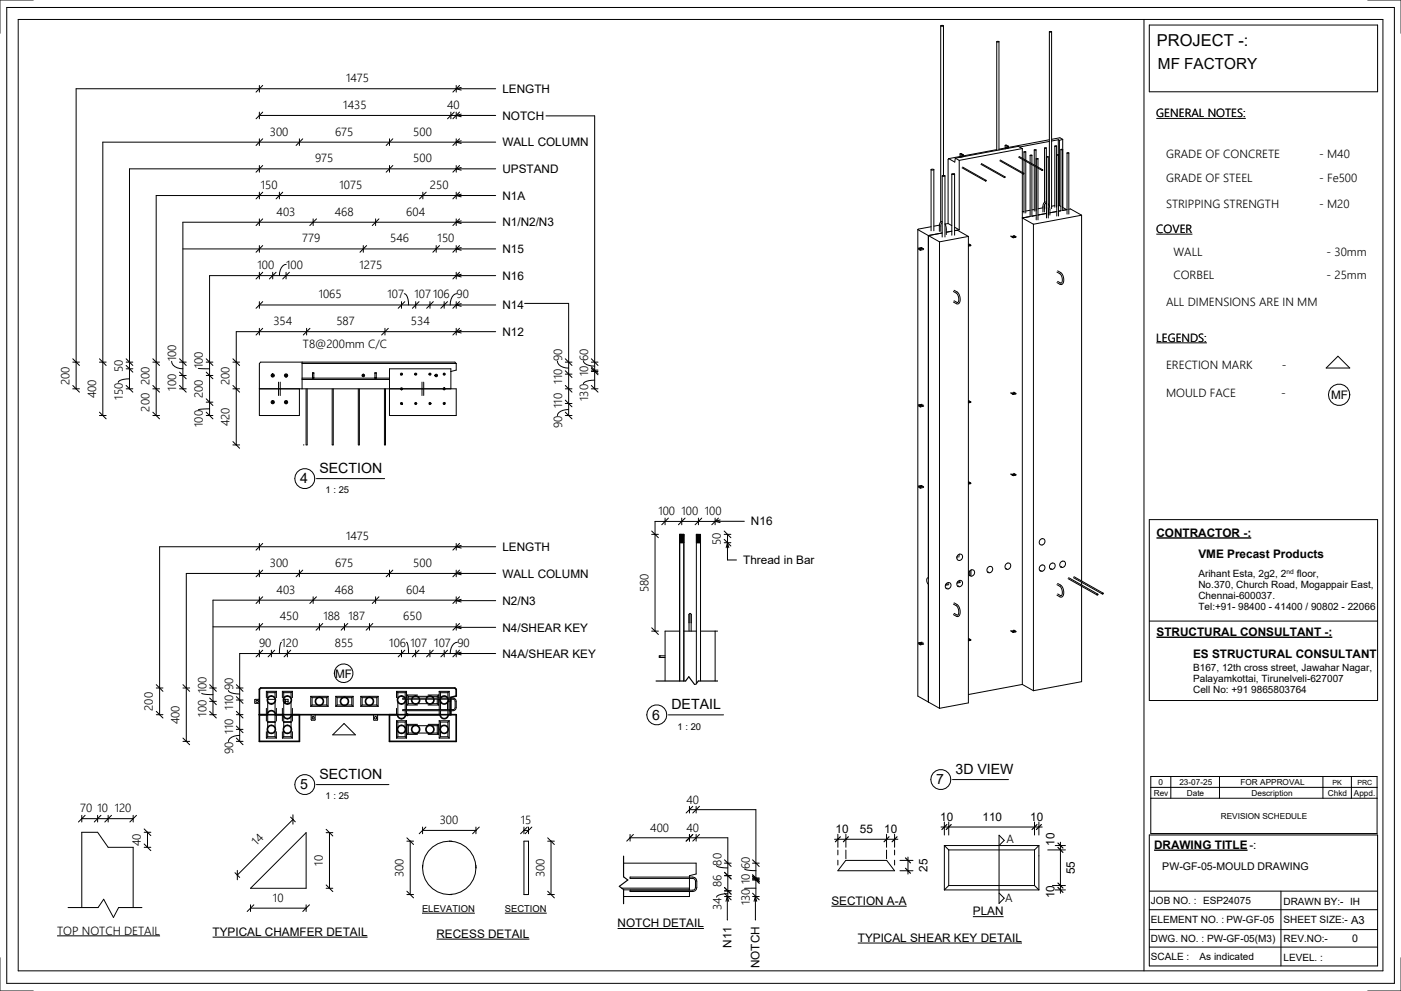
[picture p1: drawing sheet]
<svg xmlns="http://www.w3.org/2000/svg" width="420mm" height="297mm" viewBox="0 0 420 297" stroke-linecap="round" stroke-linejoin="round" font-family="sans-serif">
<g fill="#000">
<path d="M120.3 116.3h.2l.1 .5h-.5zM120.2 111.9l.5 .2-.3 .4-.2-.1zM124.4 111.9l.5 .1-.2 .5-.4-.3zM128.7 111.9l.5 .1-.2 .5-.4-.3zM133 111.9l.5 .1-.2 .5-.4-.3zM132.9 116.4l.3-.2 .3 .4-.5 .3zM120.1 120.9l.5-.2 .1 .2-.4 .4zM124.4 120.8l.4-.1v.5l-.4-.1zM128.6 120.8l.5-.1v.5l-.5-.1zM132.9 120.8l.5-.1v.5l-.3 .1zM121.9 214l.5 .2-.3 .4-.3-.1z"/>
<circle cx="81.8" cy="112.6" r=".5"/>
<circle cx="85.8" cy="112.6" r=".5"/>
<circle cx="108.9" cy="112.6" r=".4"/>
<circle cx="130.8" cy="112.6" r=".4"/>
<circle cx="81.8" cy="120.6" r=".5"/>
<circle cx="85.8" cy="120.6" r=".5"/>
</g>
<g fill="none" stroke="#000" stroke-width=".3">
<path d="M2 2.2h416.1v292.6h-416.1zM5.5 5.8h409.2v285.3h-409.2zM10 0h-10v10M282.1 7.7v58.8M282.1 7.7h.7a.38 .38 0 0 1-.4 .2 .38 .38 0 0 1-.3-.2zM282.9 7.7v44.9M298.9 12.5v32.6M298.9 12.5h.6zM299.5 12.5v32.5M314.6 9.5v52.4M314.7 9.5h.6zM315.3 9.5v53"/>
<path d="M343 5.8v285.3M344.6 7.5h68.5v20h-68.5zM410.1 0h10v10M77.8 25.6v2M77.8 33.6v2M78.8 25.6l-2 2M78.8 33.6l-2 2M135.2 33.6v2M136.2 33.6l-2 2M136.8 25.6v2M136.8 33.6v2M137.8 25.6l-2 2"/>
<path d="M137.8 33.6l-2 2M138.3 26.2l-1.5 .4 1.5 .4M138.3 34.2l-1.5 .4 1.5 .4M148.6 26.6h-125.8v90M148.6 34.6h-70.8M163.7 34.7h14.6v81.9M77.8 41.6v2M77.8 49.6v2M77.8 57.6v2M78.8 57.6l-2 2M78.8 41.6l-2 2M78.8 49.6l-2 2"/>
<path d="M83.8 57.6v2M84.8 57.6l-2 2M89.8 41.6v2M90.8 41.6l-2 2M116.8 41.6v2M116.8 49.6v2M117.8 41.6l-2 2M117.8 49.6l-2 2M126.8 57.6v2M127.8 57.6l-2 2M136.8 41.6v2M136.8 49.6v2"/>
<path d="M136.8 57.6v2M137.8 57.6l-2 2M137.8 41.6l-2 2M137.8 49.6l-2 2M138.3 42.2l-1.5 .4 1.5 .4M138.3 50.2l-1.5 .4 1.5 .4M138.3 58.2l-1.5 .4 1.5 .4M148.6 42.6h-117.8v82M148.6 50.6h-109.8v66M148.6 58.6h-101.8v66M279.2 50.9v18.3M279.2 50.8h.7a.38 .38 0 0 1-.3 .2 .38 .38 0 0 1-.4-.2z"/>
<path d="M280 50.9v18.3M282.5 52.7v18.4M282.5 52.7l.7-.1a.38 .38 0 0 1-.3 .3 .38 .38 0 0 1-.4-.2zM283.3 52.7v18.4M284.4 47.6l-.1 .2v19.2M285.4 52.2v18.3M285.4 52.2l.7-.1a.38 .38 0 0 1-.3 .3 .38 .38 0 0 1-.4-.2zM286.2 52.2v18.3M286.4 47.4l1.2 .7M286.4 47.4l-.1 1.2-1.9-1M287.6 48.1v20.8M287.9 46.9l-3.5 .7"/>
<path d="M287.9 46.1l.9 .3M287.9 46.1l.6 .3M287.9 46.1v1.1M288.3 46.9v.1M288.3 47h.1M288.3 47l-.2-.3v.4M288.5 50.3l7 4M288.5 46.4v.2M288.5 46.6v.4M288.6 50.1l7.1 4M288.8 46.4v.1M288.8 46.4h-.3"/>
<path d="M288.8 46.5v.5M288.8 46.5l-.3 .1M294.1 49.3l7.1 3.9M294.3 49l7 4M298.9 44.9l-10.1 1.8M299.8 48.2l7 4M299.9 48l7.1 3.9M301.4 44.4l-1.9 .3M301.4 43.5l.9 .3M301.4 43.5l.6 .4M301.4 43.5v1.1M301.9 44.4v.1"/>
<path d="M301.9 44.5l-.2-.4-.1 .5M301.9 44.5h.1M302 43.9v.2M302 44.1v.4M302.3 43.8l-.3 .1M302.3 43.8v.2M302.3 44l-.3 .1M302.3 44v.4M305.4 47.1l7.1 4M305.6 46.9l7 4M306.5 44.5v3M306.5 47.8v3.9"/>
<path d="M306.5 52v153.2M306.5 44.5l-18.9 3.6M306.5 44.5l-1.1-.6-19 3.5M307 45.5v2.2M307 48v15.9M307 45.5h.6zM307.6 45.5v2.5M307.6 48.3v15.6M308.9 49.1v15.8l-2.4 .4 3.4 1.9M308.9 46.6v2.2M308.9 46.5l.5 .1zM309.4 46.6v2.5"/>
<path d="M309.4 49.4v15.5M310.1 45v4.5M310.1 49.8v13.5M310.1 44.9l.5 .1zM310.6 45v4.8M310.6 50.1v13.2M310.7 47.6v2.2M310.7 50.1v15.8M310.7 47.6h.5zM311.2 47.6v2.5M311.2 50.4v15.5M313.2 44.4v16.3"/>
<path d="M313.2 44.4h.5zM313.7 44.4v16.2M313.8 47v18.3M313.8 47h.5zM314.3 47v18.3M314.6 41.9l-12.3 2.3M314.6 42.4l-8.9 1.7M315.3 41.8l2.5-.5 .8 .5M316.3 43.8v18.3M316.3 43.8h.5zM316.8 43.8v18.3M316.9 46.4v18.4"/>
<path d="M316.9 46.4h.5zM317.3 41.9l-2 .4M317.3 41.9l.4 .2M317.3 41.9v4.5M317.4 46.4v18.4M317.7 42.1v19.5M318.1 44.8v18.4l-.7 .1M318.1 44.8h.5zM318.6 41.8v21.4M318.6 41.8l-.9 .3M319.9 45.9v18.3M319.9 45.8l.6 .1z"/>
<path d="M320.5 45.9v18.3M77.8 65.6v2M77.8 73.6v2M78.8 65.6l-2 2M78.8 73.6l-2 2M85.8 79.2a2.98 2.98 0 0 0-2 3.4M93.9 65.6v2M94.9 65.6l-2 2M108.9 73.6v2M109.9 73.6l-2 2M112.6 65.6v2M113.6 65.6l-2 2"/>
<path d="M130.8 73.6v2M131.8 73.6l-2 2M136.8 65.6v2M136.8 73.6v2M137.8 65.6l-2 2M137.8 73.6l-2 2M138.3 66.2l-1.5 .4 1.5 .4M138.3 74.2l-1.5 .4 1.5 .4M148.6 66.6h-93.8v50M148.6 74.6h-93.8M275.2 68.8v139.9l6.5 3.6M275.2 68.8l6.5 3.7"/>
<path d="M275.5 74.4v.3l.4 .3M275.5 74.4l.4 .3M275.9 74.7v.3M275.9 74.4h.6zM276.1 75h-.2M276.1 74.7h-.2M276.1 74.7v.3M276.4 74.2l-.9 .2M276.9 74.8l-.8 .2M276.9 74.5l-.8 .2M279.2 68l-4 .8M281.7 67.5l-1.7 .3"/>
<path d="M281.7 72.5v139.8M282.5 66.8l-.4 .6v2M282.5 66.4l-.5 .2-.3 .5v2.3M282.5 69.9l-4.1 .7v139.9M283.3 67.1l.4 1.1v2.1M284.3 67l-.9 .2M284.3 67l1.1 .6M285.4 69.3l-1.7 .3M286.2 68.1l1.4 .8M287 69l3.4 1.9M287.6 68.9l-1.4 .3M290.4 73.5h.1"/>
<path d="M290.4 73.3l.3 .1-.3 .1M290.4 70.9v139.8l-8.7 1.6M290.4 70.9l-8.7 1.6M290.4 73.1l.7 .4M291.1 73.5l-.7 .3M291.1 73.5l-.7 .1M303.1 70.9l.6 .3M303.1 70.7l.6 .4M303.6 70.8l.6 .1zM303.7 71.2l.2 .1M303.7 71.1h.2M303.7 71.1v.1"/>
<path d="M303.8 70.9l.3 .1M303.9 71.1v.2M304 70.6l.6 .4M304.6 71l-.7 .3M304.6 71l-.7 .1M307 63.4l-.5 .1M308.9 63l-1.3 .3M309.9 67.2v139.9M310.1 62.8l-.7 .1M310.7 64.6l-1.3 .2M310.7 62.7h-.1M312.7 62.3l-1.5 .3"/>
<path d="M313.2 61.4v1.3M313.2 62.2h-.1M313.7 61.1v1.6M313.8 64l-2.6 .5M313.8 62.1h-.1M313.8 61.1l-.4-.1-.2 .3-.1 2.2M313.8 60.6l-.7 .1-.3 .6-.1 2.2M314.3 62.3l.1 2.2M314.3 61.1l.5 1.3v2.1M314.4 63.9h-.1M316.3 61.6l-1 .2M316.9 63.4l-2.1 .4"/>
<path d="M316.9 61.5h-.1M317.4 61.5l.7 .4M318.6 62.2l1.2 .7M319.9 62.8l-1.3 .3M320.5 62.7l.5-.1 3.3 1.9M324.3 64.5l-14.4 2.7M324.3 64.5v109.7M77.8 81.6v2M77.8 90.4v2M77.8 98.4v2M78.8 98.4l-2 2M78.8 90.4l-2 2"/>
<path d="M78.8 81.6l-2 2M81.8 81.6v2M82.8 81.6l-2 2M85.8 81.6v2M86.8 81.6l-2 2M91.9 98.4v2M92.9 98.4l-2 2M115.4 98.4v2M116.4 98.4l-2 2M120.4 90.4v2M121.2 88a3.3 3.3 0 0 1 1.3 3.4M121.4 90.4l-2 2"/>
<path d="M124.6 90.4v2M125.6 90.4l-2 2M128.9 90.4v2M129.9 90.4l-2 2M133.2 90.4v2M134.2 90.4l-2 2M136.8 81.6v2M136.8 90.4v2M136.8 98.4v2M136.9 88a2.98 2.98 0 0 0-1.9 3.4M137.8 98.4l-2 2M137.8 90.4l-2 2"/>
<path d="M137.8 81.6l-2 2M138.3 82.2l-1.5 .4 1.5 .4M138.3 91l-1.5 .4 1.5 .4M138.3 99l-1.5 .4 1.5 .4M148.6 82.6h-85.8v42M148.6 91.4h-70.8M148.6 99.4h-77.8v34M157.3 91h13.2v33.6M285.9 87.4a2.37 2.37 0 0 1 1.5 3l-.3 .3-1-.5M286.1 87a2.68 2.68 0 0 1 1.3 4l-.5 .1-1-.6M316.9 81.6a2.37 2.37 0 0 1 1.5 3l-.3 .3-1-.5M317.1 81.2a2.68 2.68 0 0 1 1.4 4l-.5 .1-1.1-.6"/>
<path d="M21.8 116.6h2M21.8 108.6h2M21.8 115.6l2 2M21.8 107.6l2 2M29.8 108.6h2M29.8 107.6l2 2M37.8 116.6h2M37.8 108.6h2M37.8 110.6h2M37.8 107.6l2 2M37.8 115.6l2 2M37.8 109.6l2 2"/>
<path d="M38.8 113.6l-1.7 .1a1.81 1.81 0 0 0-1.7 .9M45.8 116.6h2M45.8 108.6h2M45.8 115.6l2 2M45.8 107.6l2 2M51.5 108.3a2.99 2.99 0 0 0 3.3 2.3M53.8 116.6h2M53.8 108.6h2M53.8 115.6l2 2M53.8 111.6l2 2M53.8 112.6h2M53.8 107.6l2 2"/>
<path d="M59.5 110.4l3.3 .2M61.8 108.6h2M61.8 107.6l2 2M61.8 119.6l2 2M61.8 111.6l2 2M61.8 112.6h2M69.8 116.6h2M69.8 108.6h2M69.8 115.6l2 2M69.8 107.6l2 2M77.8 116.6h59v8h-20v-14h18.4v6M83.5 114.6v4"/>
<path d="M84 114.6v4M90.6 113.4h26.2M90.6 108.6v8M90.6 113.8h26.2M90.6 109h46.2M91.8 116.6v16.8h.3v-16.8M93.7 113.4v-1.6h.4v1.6M93.7 111.9h.4M93.7 113.3h.4M99.6 116.6v16.8h.3v-16.8M107.4 116.6v16.8h.4v-16.8M112.4 113.4v-1.6h.4v1.6"/>
<path d="M112.4 111.9h.4M112.4 113.3h.4M115.3 116.6v16.8h.3v-16.8M120.2 111.9l.5 .2-.3 .4-.2-.1zM120.3 116.3h.2l.1 .5h-.5zM124.4 111.9l.5 .1-.2 .5-.4-.3zM126.5 114.6v4M127 114.6v4M128.7 111.9l.5 .1-.2 .5-.4-.3zM132.9 116.4l.3-.2 .3 .4-.5 .3zM133 111.9l.5 .1-.2 .5-.4-.3zM136.8 109l-.4-.4h-58.2l-.4 .4v15.6h12v-8"/>
<path d="M136.8 109v2l-1.6 .4M167.1 108.3a2.98 2.98 0 0 0 3.4 2.1M169.5 116.6h2M169.5 108.6h2M169.5 120l2 2M169.5 115.6l2 2M169.5 111.2l2 2M169.5 112.2h2M169.5 107.6l2 2M174.9 108.2a3.1 3.1 0 0 0 3.4 1.6M177.3 116.6h2M177.3 108.6h2"/>
<path d="M177.3 115.6l2 2M177.3 110.4l2 2M177.3 111.4h2M177.3 110l2 2M177.3 111h2M177.3 107.6l2 2M178.3 114l-1.7 .1a1.81 1.81 0 0 0-1.7 1M303.1 117.7l.6 .4M303.1 117.9l.6 .3M303.6 117.8l.6 .1zM303.7 118.1v.1M303.7 118.1h.2"/>
<path d="M303.7 118.2l.2 .1M303.8 117.9h.3M303.9 118.1v.2M304 117.6l.6 .4M304.6 118l-.7 .1M304.6 118l-.7 .3M401.2 106.8l3.5 3.5h-7.1zM29.8 124.6h2M29.8 123.6l2 2M45.8 124.6h2M45.8 123.6l2 2M61.8 124.6h2"/>
<path d="M61.8 123.6l2 2M61.8 120.6h2M62.8 122.6l-3.3 .3M69.8 133.4h2M69.8 132.4l2 2M91 133.4h.1M120.1 120.9l.5-.2 .1 .2-.4 .4zM124.4 120.8l.4-.1v.5l-.4-.1zM128.6 120.8l.5-.1v.5l-.5-.1zM132.9 120.8l.5-.1v.5l-.3 .1zM169.5 124.6h2M169.5 123.6l2 2"/>
<path d="M169.5 121h2M170.5 122.8a2.99 2.99 0 0 0-3.4 1.8M275.5 121.4v.3l.4 .3M275.5 121.4l.4 .2M275.9 121.6v.4M275.9 121.4h.6zM276.1 121.6v.4M276.1 122h-.2M276.1 121.6h-.2M276.4 121.2l-.9 .2M276.9 121.8l-.8 .2M276.9 121.5l-.8 .1"/>
<path d="M290.4 120.3l.1 .2M290.4 120.1l.6 .3M291 120.4l.1 .1M291.1 120.5l-.7 .3M291.1 120.5l-.7 .1M195.4 159.2l2 2M199.4 155.3v2M200.4 155.3l-2 2M204.4 155.3v2M205.4 155.3l-2 2M209.4 155.3v2M210.4 155.3l-2 2"/>
<path d="M214.4 155.3v2M215.4 155.3l-2 2M215.9 155.9l-1.5 .4 1.5 .4M217.1 159.2l2 2M223.2 156.3h-26.8v32.9M275.5 145.8v.3l.4 .2M275.5 145.8l.4 .2M275.9 146v.3M275.9 145.8h.6zM276.1 146v.3M276.1 146.3h-.2M276.1 146h-.2"/>
<path d="M276.4 145.5l-.9 .3M276.9 146.1l-.8 .2M276.9 145.8l-.8 .2M290.4 144.6l.1 .2M290.4 144.4l.7 .4M291.1 144.8l-.7 .3M291.1 144.8l-.7 .2M303.1 142.1l.6 .3M303.1 142.2l.6 .4M303.6 142.1l.6 .1zM303.7 142.4v.2M303.7 142.4h.2"/>
<path d="M303.7 142.6h.2M303.8 142.3h.3M303.9 142.4v.2M304 141.9l.6 .3M304.6 142.2v.1M304.6 142.3l-.7 .1M304.6 142.3l-.7 .3M344.6 155.8h68.5v54.2h-68.5zM77.8 162.9v2M77.8 170.9v2M77.8 178.9v2M78.8 178.9l-2 2"/>
<path d="M78.8 170.9l-2 2M78.8 162.9l-2 2M89.8 170.9v2M90.8 170.9l-2 2M93.9 178.9v2M94.9 178.9l-2 2M112.6 178.9v2M113.6 178.9l-2 2M116.8 170.9v2M117.8 170.9l-2 2M136.8 162.9v2M136.8 170.9v2"/>
<path d="M136.8 178.9v2M136.8 179.9h-72.9v34.4M137.8 178.9l-2 2M137.8 170.9l-2 2M137.8 162.9l-2 2M138.3 163.5l-1.5 .4 1.5 .4M138.3 171.5l-1.5 .4 1.5 .4M138.3 179.7l-1.5 .4M148.6 163.9h-100.7v50.4M148.6 171.9h-92.7v50.4M195.4 160.2h2M203.8 160.2h1.2v44"/>
<path d="M203.8 160.2v44M203.8 162.7h1.2M203.8 160.2l1.2 .1M203.8 160.3l1.2 .1M203.8 160.5l1.2 .1M203.8 160.6l1.2 .1M203.8 160.8l1.2 .1M203.8 160.9l1.2 .1M203.8 161.1l1.2 .1M203.8 161.2l1.2 .1M203.8 161.4l1.2 .1M203.8 161.5l1.2 .1"/>
<path d="M203.8 161.7l1.2 .1M203.8 161.8l1.2 .1M203.8 162l1.2 .1M203.8 162.1l1.2 .1M203.8 162.3l1.2 .1M203.8 162.5h1.2M203.8 162.6l1.2 .1M208.8 160.2v44.8M208.8 160.2h1.2v44M208.8 162.7h1.2M208.8 160.5l1.2 .1M208.8 160.6l1.2 .1"/>
<path d="M208.8 160.8l1.2 .1M208.8 160.9l1.2 .1M208.8 161.1l1.2 .1M208.8 161.2l1.2 .1M208.8 161.4l1.2 .1M208.8 161.5l1.2 .1M208.8 161.7l1.2 .1M208.8 161.8l1.2 .1M208.8 162l1.2 .1M208.8 162.1l1.2 .1M208.8 162.3l1.2 .1M208.8 162.5h1.2"/>
<path d="M208.8 162.6l1.2 .1M208.8 160.2l1.2 .1M208.8 160.3l1.2 .1M217.1 160.2h2M217.1 162.7h2M217.1 161.7l2 2M217.7 164.2l.4-1.5 .4 1.5M218.1 160.2v7.7h2.7M278.4 173.3a.56 .56 0 0 0-.6 .3 .56 .56 0 0 0 .1 .6l.5 1M283.9 174.9a.89 .89 0 0 1 1.3 .4 .89 .89 0 0 1-.7 1.2 .87 .87 0 0 1-1.1-.5 .87 .87 0 0 1 .5-1.1zM284 176.3l-.3 .1M284.4 175l-.8 .2"/>
<path d="M284.5 175.3l-1 .2M287 166.8l-.1 .5M287.3 174.2a.89 .89 0 0 1 1.4 .4 .89 .89 0 0 1-.7 1.2 .87 .87 0 0 1-1.1-.5 .87 .87 0 0 1 .4-1.1zM287.3 166.3a.89 .89 0 0 1 1.4 .4 .89 .89 0 0 1-.7 1.2 .87 .87 0 0 1-1.1-.4 .87 .87 0 0 1 .4-1.2zM287.5 175.7h-.3M287.6 166.3l-.1 .7M287.9 174.4l-.8 .1M287.9 174.6l-1 .2M290.8 171.2l-.1 1.3h.3M290.9 171a.89 .89 0 0 1 1.4 .4 .89 .89 0 0 1-.7 1.2 .87 .87 0 0 1-1.1-.4 .87 .87 0 0 1 .4-1.2zM291.1 170.9v1.5M296.3 170a.89 .89 0 0 1 1.4 .4 .89 .89 0 0 1-.7 1.2 .87 .87 0 0 1-1.1-.5 .87 .87 0 0 1 .4-1.1z"/>
<path d="M296.4 171.5h-.2M301.8 169a.89 .89 0 0 1 1.3 .4 .89 .89 0 0 1-.7 1.2 .87 .87 0 0 1-1.1-.5 .87 .87 0 0 1 .5-1.1zM301.8 170.5h-.2M312 169.6a.89 .89 0 0 1 1.4 .4 .89 .89 0 0 1-.7 1.2 .87 .87 0 0 1-1.1-.5 .87 .87 0 0 1 .4-1.1zM312 161.7a.89 .89 0 0 1 1.4 .4 .89 .89 0 0 1-.7 1.2 .87 .87 0 0 1-1.1-.5 .87 .87 0 0 1 .4-1.1zM312.2 171l-.3 .1M315.1 169a.89 .89 0 0 1 1.3 .4 .89 .89 0 0 1-.7 1.2 .87 .87 0 0 1-1.1-.5 .87 .87 0 0 1 .5-1.1zM315.2 170.5h-.3M316.9 175.3a2.37 2.37 0 0 1 1.5 3l-.3 .3-1-.5M317.1 174.9a2.68 2.68 0 0 1 1.4 4l-.5 .1-1.1-.6M318.3 169.9l-.3 .1M319 168.3a.94 .94 0 0 0-1.3 .7 .94 .94 0 0 0 1.1 1 1.01 1.01 0 0 0 .3-1.7"/>
<path d="M320.3 173.5l8.7 4.9M320.4 173.2l8.7 4.9M321.9 173.2l8.7 4.9M322 172.9l8.7 4.9M324.3 175.8v28.6l-14.4 2.7M324.3 174.6v.8M63.9 187.9h72.9M77.8 186.9v2M77.8 194.9v2M78.8 194.9l-2 2M78.8 186.9l-2 2M81.4 194.9v2"/>
<path d="M82.4 194.9l-2 2M84.4 192.5l-.4 1-.2 2.4M86.2 194.9v2M87.2 194.9l-2 2M95.8 186.9v2M96.8 186.9l-2 2M103.3 186.9v2M104.3 186.9l-2 2M110.8 186.9v2M111.8 186.9l-2 2M120.4 194.9v2M121.4 194.9l-2 2"/>
<path d="M121.9 192.5l.4 1 .2 2.4M124.6 194.9v2M125.6 194.9l-2 2M128.9 194.9v2M129.9 194.9l-2 2M133.2 194.9v2M134.2 194.9l-2 2M136.8 180.1l1.5 .4M136.8 188.1l1.5 .4M136.8 186.9v2M136.8 194.9v2M137.2 192.5a2.99 2.99 0 0 0-2.2 3.4"/>
<path d="M137.8 194.9l-2 2M137.8 186.9l-2 2M138.3 187.7l-1.5 .4M138.3 195.5l-1.5 .4 1.5 .4M148.6 180.1h-11.8M148.6 188.1h-11.8M148.6 195.9h-76.7v26.4M195.4 189.2h2M195.4 188.2l2 2M197.9 196.6v.5M199.4 196.6h-1.7v.5h1.7M203.8 189.2h-4.4v15"/>
<path d="M205 189.2h3.8M206.6 184.2l.3-.3 .3 .3M206.6 184.2v2.5M206.6 186.7v2.5M207.2 184.2v2.5M207.2 186.7v2.5M210 189.2h5.2M214.4 189.2v15M275.5 192.7v.3l.4 .3M275.5 192.7l.4 .3M275.9 193v.3M275.9 192.7h.6z"/>
<path d="M276.1 193v.3M276.1 193.3h-.2M276.1 193h-.2M276.4 192.5l-.9 .2M276.9 193.1l-.8 .2M276.9 192.8l-.8 .2M285.9 181.1a2.37 2.37 0 0 1 1.5 3l-.3 .3-1-.5M286.1 180.7a2.68 2.68 0 0 1 1.3 4.1h-.5l-1-.5M290.4 191.6l.3 .1-.3 .1M290.4 191.8h.1M290.4 191.4l.7 .4M291.1 191.8l-.7 .3"/>
<path d="M291.1 191.8l-.7 .1M303.1 189l.6 .4M303.1 189.2l.6 .3M303.6 189.1l.6 .1zM303.7 189.4v.1M303.7 189.4h.2M303.7 189.5l.2 .1M303.8 189.2l.3 .1M303.9 189.4v.2M304 188.9l.6 .4M304.6 189.3l-.7 .1M304.6 189.3l-.7 .3"/>
<path d="M344.6 186.2h68.5M46.9 214.3h2M46.9 206.3h2M46.9 213.3l2 2M46.9 205.3l2 2M54.9 206.3h2M54.9 205.3l2 2M60.5 207.8l1 .3 2.4 .2M62.9 210.3h2M62.9 205.3l2 2M62.9 214.3h2M62.9 206.3h2"/>
<path d="M62.9 213.3l2 2M62.9 209.3l2 2M68.5 207a3.6 3.6 0 0 0 3.4 1.1M70.9 217.7l2 2M70.9 218.7h2M70.9 213.3l2 2M70.9 214.3h2M70.9 208.9l2 2M70.9 209.9h2M70.9 205.3l2 2M70.9 206.3h2M77.8 209.7l-1.4 .1v1l1.4 .1"/>
<path d="M79.9 207.3h3M79.9 207.3v1.9M79.9 212.4v3.8M79.9 219.4v1.9M79.9 207.3l.4 .4M80.2 209.7h2.3M80.3 216.5h2.2M80.3 207.7v1.7M80.3 210.4v3.4M80.3 214.3v3.9M80.3 219.2v1.7M80.3 207.7h2.2"/>
<path d="M80.3 216.5h.1M80.7 210.9h1.3M82.5 207.7v1.7M82.5 210.3v3.5M82.5 214.3v3.9M82.5 219.1v1.8M82.5 216.5h.1M82.9 207.3l-.4 .4M82.9 207.3v1.9M82.9 212.4v3.8M82.9 219.4v1.9M84.7 207.3h3"/>
<path d="M84.7 207.3v1.9M84.7 212.4v3.8M84.7 219.4v1.9M84.7 207.3l.4 .4M85 209.7h1.4v1.2h-.9v-1.2M85.1 216.5h2.2M85.1 207.7v1.7M85.1 210.4v3.9M85.1 214.8v3.4M85.1 219.2v1.7M85.1 207.7h2.2M85.1 216.5h.1"/>
<path d="M85.5 210.3h.9M87.3 207.7v1.7M87.3 210.3v4M87.3 214.7v3.5M87.3 219.1v1.8M87.3 216.5h.1M87.7 207.3v1.9M87.7 212.4v3.8M87.7 219.4v1.9M87.7 207.3l-.4 .4M93.2 208.8h5.2M93.2 211.8h5.2"/>
<path d="M93.2 208.8v3M93.2 208.8l.4 .4M93.3 214.3l.1 1.6h1l.1-1.6M93.6 211.4h1.7M93.6 209.2h1.7M93.6 209.2v2.2M93.6 211.4l-.4 .4M96.3 211.4h1.7M96.3 209.2h1.7M98 211.4l.4 .4M98 209.2v2.2M98.4 208.8v3"/>
<path d="M98.4 208.8l-.4 .4M100.7 208.8h5.2M100.7 211.8h5.2M100.7 208.8v3M100.7 208.8l.4 .4M101.1 211.4h1.7M101.1 209.2h1.7M101.1 209.2v2.2M101.1 211.4l-.4 .4M103.2 216.9l3.4 3.4h-6.8zM103.8 211.4h1.7M103.8 209.2h1.7"/>
<path d="M105.5 211.4l.4 .4M105.5 209.2v2.2M105.9 208.8v3M105.9 208.8l-.4 .4M108.2 208.8h5.2M108.2 208.8v3M108.2 211.8h5.2M108.2 208.8l.4 .4M108.6 211.4h1.7M108.6 209.2h1.7M108.6 209.2v2.2M108.6 211.4l-.4 .4"/>
<path d="M111.3 211.4h1.7M111.3 209.2h1.7M112 214.3l.1 1.6h1l.1-1.6M113 211.4l.4 .4M113 209.2v2.2M113.4 208.8v3M113.4 208.8l-.4 .4M118.9 207.3h3M118.9 207.3v1.9M118.9 212.4v1.9M118.9 216.1v5.2M118.9 207.3l.4 .4"/>
<path d="M118.9 216.1h3M118.9 216.1l.4 .4M119.3 207.7v1.7M119.3 210.4v3.9M119.3 216.5v1.7M119.3 219.2v1.7M119.3 207.7h2.2M119.3 216.5h2.2M120.8 209.3h15.3l.7 .7v2.4l-.3 .4-.7 .3h-15v-.4h15l.5-.1 .2-.5-.1-2-.4-.5h-15.2zM121.5 207.7v1.6M121.5 210.3v2.4M121.5 213.1v1.2"/>
<path d="M121.5 216.5v1.7M121.5 219.1v1.8M121.9 207.3v2M121.9 209.6v3.1M121.9 213.1v1.2M121.9 216.1v5.2M121.9 207.3l-.4 .4M121.9 216.1l-.4 .4M121.9 214l.5 .2-.3 .4-.3-.1zM122 208.4h3.2M122 208.4v.9M122 209.6v1.8"/>
<path d="M122 217.2v3M122 211.4h3.2M122 208.4l.4 .4M122 217.2h3.2M122 217.2l.4 .4M122.4 208.8h1.7M122.4 208.8v.5M122.4 209.6v1.4M122.4 217.6v2.2M122.4 211l-.4 .4M122.4 211h1.7M122.4 217.6h1.7"/>
<path d="M122.4 219.8l-.4 .4M122.4 219.8h1.7M125.1 208.8h3.3M125.1 211h3.3M125.1 217.6h3.3M125.1 219.8h3.3M128.4 208.4h3.1M128.4 211.4h3.1M128.4 217.2h3.1M129.4 208.8h1.7M129.4 211h1.7M129.4 217.6h1.7"/>
<path d="M129.4 219.8h1.7M131.1 208.8v.5M131.1 209.6v1.4M131.1 217.6v2.2M131.1 211l.4 .4M131.1 219.8l.4 .4M131.5 208.4v.9M131.5 209.6v1.8M131.5 217.2v3M131.5 208.4l-.4 .4M131.5 217.2l-.4 .4M131.7 207.3h3"/>
<path d="M131.7 207.3v2M131.7 209.6v3.1M131.7 213.1v1.2M131.7 216.1v5.2M131.7 207.3l.4 .4M131.7 216.1h3M131.7 216.1l.4 .4M132.1 207.7v1.6M132.1 210.4v2.3M132.1 213.1v1.2M132.1 216.5v1.7M132.1 219.2v1.7"/>
<path d="M132.1 207.7h2.2M132.1 216.5h2.2M134.3 207.7v1.6M134.3 210.3v2.4M134.3 213.1v1.2M134.3 216.5v1.7M134.3 219.1v1.8M134.7 207.3v2M134.7 209.6v3.1M134.7 216.1v5.2M134.7 207.3l-.4 .4M134.7 216.1l-.4 .4"/>
<path d="M135.2 213.3l-.5-.2v1.2M135.2 210.1l-1 .4v2.2M306.5 205.2l-16.1 3M306.5 205.2l3.4 1.9M54.9 222.3h2M54.9 221.3l2 2M70.9 221.3l2 2M70.9 222.3h2M71.9 220.5a2.99 2.99 0 0 0-3.4 1.8M79.9 221.3h3M80.3 220.9l-.4 .4M80.3 220.9h2.2"/>
<path d="M82.5 220.9l.4 .4M84.7 221.3h3M85.1 220.9l-.4 .4M85.1 220.9h2.2M87.3 220.9l.4 .4M118.9 221.3h3M119.3 220.9h2.2M119.3 220.9l-.4 .4M121.5 220.9l.4 .4M122 220.2h3.2M128.4 220.2h3.1M131.7 221.3h3"/>
<path d="M132.1 220.9l-.4 .4M132.1 220.9h2.2M134.3 220.9l.4 .4M24.5 244.4v2M24.5 245.4h15.4M25.5 244.4l-2 2M29.3 244.4v2M30.3 244.4l-2 2M32.4 244.4v2M33.4 244.4l-2 2M39.9 244.4v2M40.9 244.4l-2 2"/>
<path d="M43.2 249.5h2M43.2 254h2M43.2 248.5l2 2M43.2 253l2 2M44.2 249.5v4.5M87.1 245l1.4 1.4M87.8 245.7l-16.6 16.6M87.8 244.3v2.8M91.8 249.6v16.7h-16.7zM97.8 248.6l2 2M97.8 249.6h2M98.8 249.6v16.7"/>
<path d="M126.7 259.4v.8M134.7 252.2h.8M142.7 259.4v.8M157.1 252.2h1.4v16h-1.4zM187 258.8h21.7v3.2l-2 .5v4.4M188.9 251.2h29.3v17.6M188.9 250.2v2M189.9 250.2l-2 2M206.7 242.7h19.9v26.1M206.7 241.7v2M206.7 250.2v2M207.7 241.7l-2 2"/>
<path d="M207.7 250.2l-2 2M208.7 241.7v2M208.7 250.2v2M209.7 241.7l-2 2M209.7 250.2l-2 2M214.8 259.5a2.97 2.97 0 0 0 2.4 .7h1M217.2 258.8h2M217.2 257.8l2 2M225.6 257.8l2 2M225.6 258.8h2M251.2 254.9v1.4M251.2 257.9v1.4"/>
<path d="M253.6 257.9h12.3l2.3 3.1h-17zM253.6 254.9v2.5M265.8 254.9v2.5M268.2 254.9v1.4M268.2 257.9v1.4M283.2 253.5h28.3M283.2 253.5v13.3M283.2 253.5l1.3 1.3M284.5 254.8h25.7M284.5 254.8v10.7M299.6 253.5l1.5-1.6-1.5-1.5v20.4l1.5-1.5-1.5-1.6M310.2 254.8v10.7"/>
<path d="M311.5 253.5v13.3M311.5 253.5l-1.3 1.3M344.6 250.3h68.5v39.3h-68.5zM20.4 272.1h9l1.7-2.5 2.9 5.4 1.6-2.9h7M24.5 272.1v-22.6h4.8l3.1 4.5h7.5v18.1M70.5 261.6l1.4 1.5M71.2 260.9v2.9M75.1 272.3h16.7M75.1 271.3v2M76.1 271.3l-2 2M91.8 271.3v2M92.8 271.3l-2 2"/>
<path d="M97.8 266.3h2M97.8 265.3l2 2M134.7 268.2h.8M185.2 278.4h25.9M186.4 266.3h20.3M187 266.8h19.7M188.9 262.9h18.8l.6 .2 .5 .4 .1 2.6-.1 .6-.5 .4-.6 .2h-18.8v-.4h18.8l.7-.4 .1-.4-.1-2.4-.7-.4h-18.8zM206.7 267.3v1.5h-19.7M217.2 268.8h2M217.2 267.8l2 2M217.2 262.5h2M217.2 261.5l2 2"/>
<path d="M217.2 267.1h2M217.2 266.1l2 2M218.1 268.7v7.1M218.1 268.7l-.4 1.5M218.1 268.7l.4 1.5M218.2 267.9a4.1 4.1 0 0 0-3.4 1.1M223.3 260.5l.6 .3 2.7 .2M225.6 268.8h2M225.6 267.8l2 2M225.6 263.3h2M225.6 262.3l2 2M225.6 263.8h2"/>
<path d="M225.6 262.8l2 2M226.5 268.7v7.1M226.5 268.7l-.4 1.5M226.5 268.7l.4 1.5M226.6 266.3h-3.3M283.2 266.8h28.3M284.5 265.5h25.7M284.5 265.5l-1.3 1.3M310.2 265.5l1.3 1.3M344.6 272.7h68.5M344.6 267.2h68.5M344.6 278.7h68.5"/>
<path d="M384.1 267.2v22.4M0 287.1v10h10M17.1 280.6h30.9M63.8 281h46.4M344.6 283.9h68.5M420.1 287.1v10h-10"/>
<circle cx="295.6" cy="54.2" r=".12"/>
<circle cx="301.2" cy="53.1" r=".12"/>
<circle cx="306.9" cy="52.1" r=".12"/>
<circle cx="312.6" cy="51" r=".12"/>
<circle cx="81.8" cy="112.6" r=".5"/>
<circle cx="85.8" cy="112.6" r=".5"/>
<circle cx="108.9" cy="112.6" r=".4"/>
<circle cx="130.8" cy="112.6" r=".4"/>
<circle cx="401.5" cy="118.4" r="3.2"/>
<circle cx="81.8" cy="120.6" r=".5"/>
<circle cx="85.8" cy="120.6" r=".5"/>
<circle cx="329.1" cy="178.2" r=".16"/>
<circle cx="330.7" cy="177.9" r=".16"/>
<circle cx="77.1" cy="210.3" r=".37"/>
<circle cx="93.8" cy="215.2" r=".37"/>
<circle cx="103" cy="201.8" r="2.8"/>
<circle cx="112.6" cy="215.2" r=".37"/>
<circle cx="134.7" cy="260.2" r="8"/>
</g>
<g fill="none" stroke="#000" stroke-width=".5">
<path d="M77.8 214.3h59v8h-20v-8M80.2 214.3h.1M80.2 214.3a1.2 1.2 0 0 1 1.2-1.2 1.2 1.2 0 0 1 1.2 1.2M82.6 214.3h.1M85 214.3a1.2 1.2 0 0 0 1.2 1.2 1.2 1.2 0 0 0 1.2-1.2M119.2 214.3a1.2 1.2 0 0 0 1.2 1.2 1.2 1.2 0 0 0 1.2-1.2M121.4 209.3a1.19 1.19 0 0 0-2-.2 1.19 1.19 0 0 0 .7 1.9 1.19 1.19 0 0 0 1.4-1.4M123.5 209.6a1.19 1.19 0 0 0 1.1 1.5 1.19 1.19 0 0 0 1.2-1.5M123.6 209.3a1.17 1.17 0 0 1 2.1 0M127.7 209.6a1.19 1.19 0 0 0 1.2 1.5 1.19 1.19 0 0 0 1.2-1.5M127.9 209.3a1.17 1.17 0 0 1 2.1 0M132 214.3a1.2 1.2 0 0 0 1.2 1.2 1.2 1.2 0 0 0 1.2-1.2"/>
<path d="M132 209.6a1.19 1.19 0 0 0 1.2 1.5 1.19 1.19 0 0 0 1.1-1.5M132.1 209.3a1.17 1.17 0 0 1 2.1 0M135.2 209.3v-.2l1.6-.4v-2l-.4-.4h-58.2l-.4 .4v15.6h12v-8M135.2 209.6v3.1M135.2 213.1v1.2"/>
<circle cx="81.4" cy="218.7" r="1.2"/>
<circle cx="81.4" cy="209.9" r="1.2"/>
<circle cx="86.2" cy="218.7" r="1.2"/>
<circle cx="86.2" cy="209.9" r="1.2"/>
<circle cx="95.8" cy="210.3" r="1.2"/>
<circle cx="103.3" cy="210.3" r="1.2"/>
<circle cx="110.8" cy="210.3" r="1.2"/>
<circle cx="120.4" cy="218.7" r="1.2"/>
<circle cx="124.6" cy="218.7" r="1.2"/>
<circle cx="128.9" cy="218.7" r="1.2"/>
<circle cx="133.2" cy="218.7" r="1.2"/>
</g>
<path d="M196.7 204.2h8.9l.9-1.3 1.8 2.3M215.2 204.2h-5.8l-.8 1M187 256.7v6.2l1.2 .9-2.5 1.9 1.3 1v4.2" fill="none" stroke="#000" stroke-width=".35"/>
<g fill="#fff">
<path d="M346.9 9.5h27.5v5.4h-27.5z"/>
<path d="M405.1 273.8h4.1v3.9h-4.1z"/>
<path d="M346.8 187.4h51.8v4.1h-51.8z"/>
<path d="M357.7 193.9h54.2v4.1h-54.2z"/>
<path d="M346 251.2h27.6v4.2h-27.6z"/>
<path d="M373.6 251.2h1v4.2h-1z"/>
<path d="M374.6 251.2h2.2v4.2h-2.2z"/>
<path d="M346.8 157.6h27.9v4.1h-27.9z"/>
<path d="M359.3 164.1h37.3v4.1h-37.3z"/>
<path d="M359.7 285.1h16.3v3.3h-16.3z"/>
<path d="M405.5 279.4h1.7v3.7h-1.7z"/>
<path d="M367.7 274.1h14.3v3.3h-14.3z"/>
<path d="M347.2 16.6h29.6v5.1h-29.6z"/>
<path d="M348.5 258h44.2v3.6h-44.2z"/>
<path d="M361.9 279.8h20.4v3.3h-20.4z"/>
<path d="M404.8 268.8h2.9v3.3h-2.9z"/>
<path d="M360.7 268.5h14.3v3.3h-14.3z"/>
</g>
<path d="M346.8 161.3h28.4M346.8 191h52.7M346 254.9h28.1" fill="none" stroke="#000" stroke-width=".41"/>
<g fill="none" stroke="#000" stroke-width=".3">
<path d="M346.7 35.5h26.8M346.7 70.2h10.8M346.7 102.8h15.2M94.9 143.5h20.4M200.4 214.3h16.6M94.9 235.2h21.7M285.6 233.7h16.8M345 232.8h67.9v17.1h-67.9zM345 236h67.9M345 239.3h67.9M351.1 232.8v6.5M365.7 232.8v6.5"/>
<path d="M396.7 232.8v6.5M405.2 232.8v6.5M122 251.2l2 2M122 252.2h2M123 252.2v16M126.7 248.9h16M126.7 247.9v2M127.7 247.9l-2 2M142.7 247.9v2M143.7 247.9l-2 2M157.1 248.9h1.4M157.1 247.9v2"/>
<path d="M158.1 247.9l-2 2M158.5 247.9v2M159.5 247.9l-2 2M164.2 252.2h2M164.2 251.2l2 2M165.2 252.2v16M250.2 251.6h19M251.2 250.1v3.9M253.6 250.1v3.9M265.8 250.1v3.9M268.2 250.1v3.9M269.8 257.9h3.9"/>
<path d="M272.2 256.9v5.1M282.2 247.9h30.3M283.2 246.4v3.9M284.5 246.4v3.9M310.2 246.4v3.9M311.5 246.4v3.9M314.2 254.8h5.3M316.4 253.5h3.1M318 252.5v15.3M122 267.2l2 2M122 268.2h2M126.5 273.8h15.9"/>
<path d="M151.4 273.8h12.5M164.2 268.2h2M164.2 267.2l2 2M249.3 271.7h22.5M269.8 261h3.9M291.7 274.8h9.2M315.6 265.5h3.9M316.4 266.8h3.1M130.9 281.5h27.8M257.2 282.7h49.2"/>
<circle cx="91.4" cy="143.5" r="3"/>
<circle cx="196.9" cy="214.3" r="3"/>
<circle cx="91.4" cy="235.2" r="3"/>
<circle cx="282.1" cy="233.7" r="3"/>
</g>
<g fill="none" stroke="#000" stroke-width=".35">
<path d="M252 250.9l-1.5 1.5M254.4 250.9l-1.5 1.5M266.6 250.9l-1.5 1.5M269 250.9l-1.5 1.5M271.5 257.2l1.5 1.5M283.9 247.2l-1.5 1.5M285.2 247.2l-1.5 1.5M310.9 247.2l-1.5 1.5M312.3 247.2l-1.5 1.5M317.2 254.1l1.5 1.5M317.2 252.7l1.5 1.5M271.5 260.3l1.5 1.5"/>
<path d="M317.2 266l1.5 1.5M317.2 264.7l1.5 1.5"/>
</g>
<text font-size="4.9" x="346.9" y="13.9">PROJECT -:</text>
<text font-size="4.6" x="347.2" y="20.7">MF FACTORY</text>
<g font-size="4.2">
<text x="95.8" y="141.8">SECTION</text>
<text x="90" y="144.9">4</text>
<text x="195.6" y="215.8">6</text>
<text x="201.3" y="212.6">DETAIL</text>
<text x="95.8" y="233.5">SECTION</text>
<text x="286.5" y="232">3D VIEW</text>
<text x="90" y="236.7">5</text>
<text x="280.7" y="235.2">7</text>
</g>
<g font-size="3.5">
<text x="103.8" y="24.6">1475</text>
<text x="150.6" y="27.9">LENGTH</text>
<text x="102.9" y="32.6">1435</text>
<text x="134.1" y="32.6">40</text>
<text x="150.6" y="35.9">NOTCH</text>
<text x="346.7" y="35.2">GENERAL NOTES:</text>
<text x="80.9" y="40.6">300</text>
<text x="100.5" y="40.6">675</text>
<text x="123.9" y="40.6">500</text>
<text x="150.6" y="43.9">WALL COLUMN</text>
<text x="349.6" y="47.3">GRADE OF CONCRETE</text>
<text x="395.5" y="47.3">- M40</text>
<text x="94.5" y="48.6">975</text>
<text x="123.9" y="48.6">500</text>
<text x="150.6" y="51.9">UPSTAND</text>
<text x="78.2" y="56.6">150</text>
<text x="101.8" y="56.6">1075</text>
<text x="128.9" y="56.6">250</text>
<text x="150.6" y="59.9">N1A</text>
<text x="349.6" y="54.6">GRADE OF STEEL</text>
<text x="395.5" y="54.6">- Fe500</text>
<text x="83" y="64.6">403</text>
<text x="100.4" y="64.6">468</text>
<text x="121.8" y="64.6">604</text>
<text x="349.6" y="62.3">STRIPPING STRENGTH</text>
<text x="395.5" y="62.3">- M20</text>
<text x="150.6" y="67.9">N1/N2/N3</text>
<text x="346.7" y="69.9">COVER</text>
<text x="90.6" y="72.6">779</text>
<text x="117" y="72.6">546</text>
<text x="131.2" y="72.6">150</text>
<text x="150.6" y="75.9">N15</text>
<text x="351.8" y="76.8">WALL</text>
<text x="397.8" y="76.8">- 30mm</text>
<text x="77.2" y="80.6">100</text>
<text x="85.8" y="80.6">100</text>
<text x="107.8" y="80.6">1275</text>
<text x="150.6" y="83.9">N16</text>
<text x="351.8" y="83.5">CORBEL</text>
<text x="397.8" y="83.5">- 25mm</text>
<text x="95.6" y="89.4">1065</text>
<text x="116.2" y="89.4">107</text>
<text x="124.3" y="89.4">107</text>
<text x="129.8" y="89.4">106</text>
<text x="136.9" y="89.4">90</text>
<text x="150.6" y="92.7">N14</text>
<text x="349.6" y="91.6">ALL DIMENSIONS ARE IN MM</text>
<text x="82" y="97.4">354</text>
<text x="100.9" y="97.4">587</text>
<text x="123.2" y="97.4">534</text>
<text x="150.6" y="100.7">N12</text>
<text x="90.8" y="104.2">T8@200mm C/C</text>
<text x="346.7" y="102.5">LEGENDS:</text>
<text x="36.8" y="111.5" transform="rotate(-90 36.8 111.5)">50</text>
<text x="52.8" y="108.3" transform="rotate(-90 52.8 108.3)">100</text>
<text x="60.8" y="110.4" transform="rotate(-90 60.8 110.4)">100</text>
<text x="168.5" y="108.3" transform="rotate(-90 168.5 108.3)">90</text>
<text x="176.3" y="112.8" transform="rotate(-90 176.3 112.8)">10</text>
<text x="176.3" y="108.2" transform="rotate(-90 176.3 108.2)">60</text>
<text x="349.6" y="110.8">ERECTION MARK</text>
<text x="384.3" y="110.8">-</text>
<text x="20.8" y="115.4" transform="rotate(-90 20.8 115.4)">200</text>
<text x="28.8" y="119.4" transform="rotate(-90 28.8 119.4)">400</text>
<text x="36.8" y="119.8" transform="rotate(-90 36.8 119.8)">150</text>
<text x="44.8" y="115.4" transform="rotate(-90 44.8 115.4)">200</text>
<text x="52.8" y="117.1" transform="rotate(-90 52.8 117.1)">100</text>
<text x="60.8" y="119.4" transform="rotate(-90 60.8 119.4)">200</text>
<text x="68.8" y="115.4" transform="rotate(-90 68.8 115.4)">200</text>
<text x="168.5" y="115" transform="rotate(-90 168.5 115)">110</text>
<text x="349.6" y="119.1">MOULD FACE</text>
<text x="384.2" y="119.1">-</text>
<text x="399.1" y="119.7">MF</text>
<text x="44.8" y="123.4" transform="rotate(-90 44.8 123.4)">200</text>
<text x="168.5" y="122.3" transform="rotate(-90 168.5 122.3)">110</text>
<text x="176.3" y="120.2" transform="rotate(-90 176.3 120.2)">130</text>
<text x="60.8" y="128" transform="rotate(-90 60.8 128)">100</text>
<text x="68.8" y="127.9" transform="rotate(-90 68.8 127.9)">420</text>
<text x="168.5" y="128.4" transform="rotate(-90 168.5 128.4)">90</text>
<text x="197.4" y="154.3">100</text>
<text x="204.3" y="154.3">100</text>
<text x="211.3" y="154.3">100</text>
<text x="103.8" y="161.9">1475</text>
<text x="225.2" y="157.5">N16</text>
<text x="346.8" y="160.9">CONTRACTOR -:</text>
<text x="150.6" y="165.2">LENGTH</text>
<text x="216.1" y="163.4" transform="rotate(-90 216.1 163.4)">50</text>
<text x="359.3" y="167.3">VME Precast Products</text>
<text x="80.9" y="169.9">300</text>
<text x="100.5" y="169.9">675</text>
<text x="123.9" y="169.9">500</text>
<text x="150.6" y="173.2">WALL COLUMN</text>
<text x="222.8" y="169.1">Thread in Bar</text>
<text x="83" y="177.9">403</text>
<text x="100.4" y="177.9">468</text>
<text x="121.8" y="177.9">604</text>
<text x="194.4" y="177.6" transform="rotate(-90 194.4 177.6)">580</text>
<text x="83.9" y="185.9">450</text>
<text x="97" y="185.9">188</text>
<text x="104.5" y="185.9">187</text>
<text x="120.9" y="185.9">650</text>
<text x="150.6" y="181.3">N2/N3</text>
<text x="150.6" y="189.3">N4/SHEAR KEY</text>
<text x="346.8" y="190.7">STRUCTURAL CONSULTANT -:</text>
<text x="77.7" y="193.9">90</text>
<text x="84.4" y="193.9">120</text>
<text x="100.4" y="193.9">855</text>
<text x="116.7" y="193.9">106</text>
<text x="123.1" y="193.9">107</text>
<text x="130.2" y="193.9">107</text>
<text x="137.2" y="193.9">90</text>
<text x="150.6" y="197.2">N4A/SHEAR KEY</text>
<text x="357.7" y="197.1">ES STRUCTURAL CONSULTANT</text>
<text x="100.5" y="203.2">MF</text>
<text x="61.9" y="207.8" transform="rotate(-90 61.9 207.8)">100</text>
<text x="69.9" y="207" transform="rotate(-90 69.9 207)">90</text>
<text x="45.9" y="213.1" transform="rotate(-90 45.9 213.1)">200</text>
<text x="61.9" y="214.8" transform="rotate(-90 61.9 214.8)">100</text>
<text x="69.9" y="212.8" transform="rotate(-90 69.9 212.8)">110</text>
<text x="53.9" y="217.1" transform="rotate(-90 53.9 217.1)">400</text>
<text x="69.9" y="220" transform="rotate(-90 69.9 220)">110</text>
<text x="69.9" y="226.1" transform="rotate(-90 69.9 226.1)">90</text>
<text x="24.1" y="243.4">70</text>
<text x="29.2" y="243.4">10</text>
<text x="34.4" y="243.4">120</text>
<text x="205.8" y="241.1">40</text>
<text x="131.8" y="247">300</text>
<text x="156.2" y="247">15</text>
<text x="195" y="249.3">400</text>
<text x="205.8" y="249.3">40</text>
<text x="250.5" y="249.9">10</text>
<text x="257.8" y="249.9">55</text>
<text x="265.1" y="249.9">10</text>
<text x="281.9" y="246.2">10</text>
<text x="294.6" y="246.2">110</text>
<text x="308.9" y="246.2">10</text>
<text x="42.2" y="253.7" transform="rotate(-90 42.2 253.7)">40</text>
<text x="76.9" y="253.8" transform="rotate(-45 76.9 253.8)">14</text>
<text x="301.8" y="252.7">A</text>
<text x="316.2" y="253.6" transform="rotate(-90 316.2 253.6)">10</text>
<text x="346" y="254.5">DRAWING TITLE</text>
<text x="374.6" y="254.5">-:</text>
<text x="96.8" y="259.6" transform="rotate(-90 96.8 259.6)">10</text>
<text x="121" y="263" transform="rotate(-90 121 263)">300</text>
<text x="163.2" y="263" transform="rotate(-90 163.2 263)">300</text>
<text x="216.4" y="259.5" transform="rotate(-90 216.4 259.5)">80</text>
<text x="224.8" y="260.5" transform="rotate(-90 224.8 260.5)">60</text>
<text x="278.1" y="261.4" transform="rotate(-90 278.1 261.4)">25</text>
<text x="322.3" y="262.1" transform="rotate(-90 322.3 262.1)">55</text>
<text x="216.4" y="266.1" transform="rotate(-90 216.4 266.1)">86</text>
<text x="224.8" y="265.1" transform="rotate(-90 224.8 265.1)">10</text>
<text x="316.2" y="269.3" transform="rotate(-90 316.2 269.3)">10</text>
<text x="81.8" y="270.3">10</text>
<text x="216.4" y="272.8" transform="rotate(-90 216.4 272.8)">34</text>
<text x="224.8" y="271.5" transform="rotate(-90 224.8 271.5)">130</text>
<text x="249.3" y="271.3">SECTION A-A</text>
<text x="291.7" y="274.4">PLAN</text>
<text x="301.4" y="270.4">A</text>
<text x="17.1" y="280.3">TOP NOTCH DETAIL</text>
<text x="63.8" y="280.6">TYPICAL CHAMFER DETAIL</text>
<text x="130.9" y="281.2">RECESS DETAIL</text>
<text x="185.2" y="278">NOTCH DETAIL</text>
<text x="219.3" y="284.2" transform="rotate(-90 219.3 284.2)">N11</text>
<text x="257.2" y="282.3">TYPICAL SHEAR KEY DETAIL</text>
<text x="227.8" y="290.3" transform="rotate(-90 227.8 290.3)">NOTCH</text>
</g>
<text font-size="3.4" x="405.1" y="276.9">A3</text>
<g font-size="3.2">
<text x="348.5" y="260.9">PW-GF-05-MOULD DRAWING</text>
<text x="405.5" y="282.4">0</text>
</g>
<g font-size="3">
<text x="359.3" y="172.9">Arihant Esta, 2g2, 2</text>
<text x="388.8" y="172.9">floor,</text>
<text x="359.3" y="176.2">No.370, Church Road, Mogappair East,</text>
<text x="359.3" y="179.5">Chennai-600037.</text>
<text x="359.3" y="182.8">Tel:+91- 98400 - 41400 / 90802 - 22066</text>
<text x="357.7" y="201.1">B167, 12th cross street, Jawahar Nagar,</text>
<text x="357.7" y="204.4">Palayamkottai, Tirunelveli-627007</text>
<text x="357.7" y="207.8">Cell No: +91 9865803764</text>
<text x="345.1" y="270.9">JOB NO. :</text>
<text x="360.7" y="271.1">ESP24075</text>
<text x="384.8" y="271.4">DRAWN BY:-</text>
<text x="404.8" y="271.4">IH</text>
<text x="345.1" y="276.8">ELEMENT NO. :</text>
<text x="367.7" y="276.8">PW-GF-05</text>
<text x="384.8" y="276.8">SHEET SIZE:-</text>
<text x="345.1" y="282.4">DWG. NO. :</text>
<text x="345.1" y="287.7">SCALE :</text>
<text x="359.7" y="287.7">As indicated</text>
<text x="361.9" y="282.4">PW-GF-05(M3)</text>
<text x="384.8" y="282.4">REV.NO:-</text>
<text x="384.8" y="288">LEVEL. :</text>
</g>
<g font-size="2.8">
<text x="97.6" y="147.9">1 : 25</text>
<text x="203.2" y="218.8">1 : 20</text>
<text x="97.6" y="239.7">1 : 25</text>
<text x="126.5" y="273.5">ELEVATION</text>
<text x="151.4" y="273.5">SECTION</text>
</g>
<g font-size="2.5">
<text x="345.9" y="238.6">Rev</text>
<text x="347.4" y="235.3">0</text>
<text x="353.6" y="235.3">23-07-25</text>
<text x="355.9" y="238.6">Date</text>
<text x="372" y="235.3">FOR APPROVAL</text>
<text x="375.3" y="238.6">Description</text>
<text x="398.2" y="238.6">Chkd</text>
<text x="406" y="238.6">Appd.</text>
<text x="366" y="245.4">REVISION SCHEDULE</text>
</g>
<g font-size="2.1">
<text x="399.5" y="235.2">PK</text>
<text x="407" y="235.2">PRC</text>
</g>
<text font-size="2" x="385.7" y="172">nd</text>
</svg>
